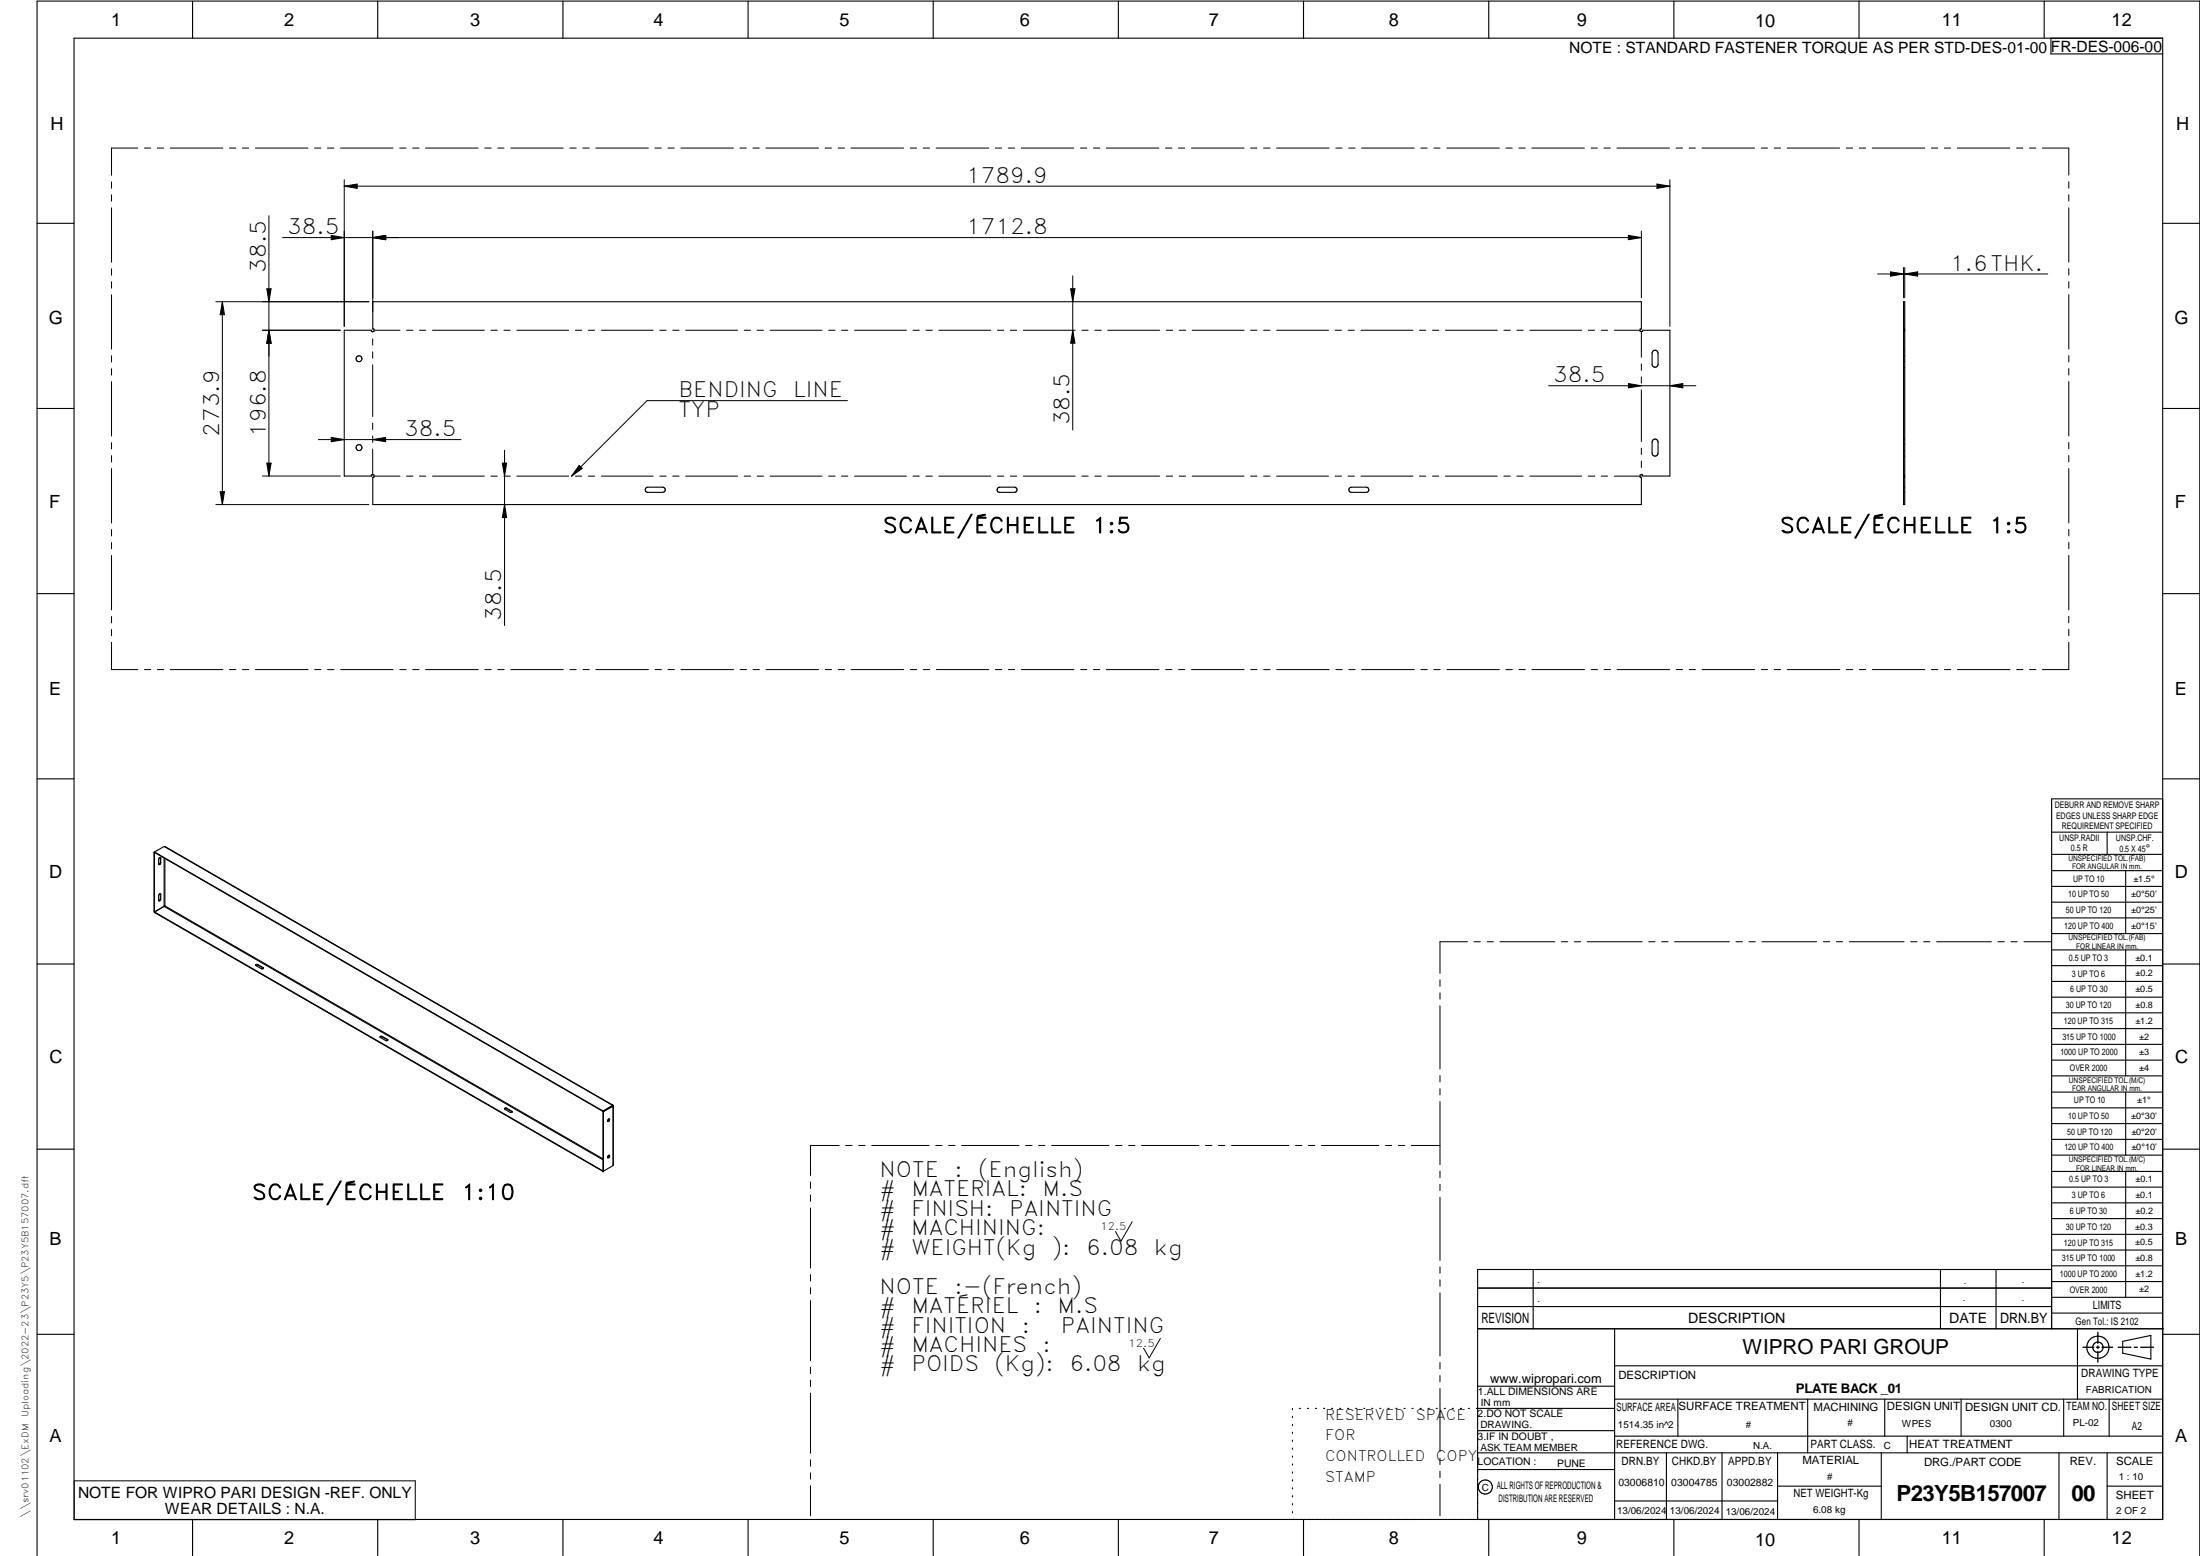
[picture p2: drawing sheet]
<svg xmlns="http://www.w3.org/2000/svg" width="594mm" height="420mm" viewBox="0 0 594 420" stroke-linecap="round" stroke-linejoin="round" font-family="sans-serif">
<g fill="none" stroke="#000" stroke-width=".3">
<path d="M20 10.3h564v400h-564zM52 .3v10M102 .3v10M152 .3v10M202 .3v10M252 .3v10M302 .3v10M352 .3v10M402 .3v10M452 .3v10M502 .3v10M552 .3v10"/>
<path d="M553.8 10.3v4.3h30.2M10 60.3h10M584 60.3h10M100.7 81.5h342.5v7.3h-.3v.7h.7v-.3h7.3v39.3h-7.3v-.3h-.7v.7h.3v7.3h-342.5v-7.3h.3v-.7h-.7v.3h-7.3v-39.3h7.3v.3h.7v-.7h-.3zM446.3 94.9a.81 .81 0 0 1 .9-.3 .81 .81 0 0 1 .5 .8v3a.8 .8 0 0 1-.8 .8 .8 .8 0 0 1-.8-.8zM514 89.2h.3M514 81.5h.3v54.7h-.3zM514 88.8h.3M10 110.3h10M446.3 118.9a.81 .81 0 0 1 .9-.3 .81 .81 0 0 1 .5 .8v3a.8 .8 0 0 1-.8 .8 .8 .8 0 0 1-.8-.8zM584 110.3h10M174.5 131.7l.4-.1h4a.7 .7 0 0 1 .7 .6 .7 .7 0 0 1-.7 .7h-4.2l-.5-.5z"/>
<path d="M269.5 131.7l.4-.1h4a.7 .7 0 0 1 .7 .6 .7 .7 0 0 1-.7 .7h-4.2l-.4-.5zM364.5 131.7l.4-.1h4a.7 .7 0 0 1 .7 .6 .7 .7 0 0 1-.7 .7h-4.2l-.4-.5zM514 128.5h.3M514 128.9h.3M10 160.3h10M584 160.3h10M10 210.3h10M584 215.7h-30v143.1M584 210.3h10M41.6 230.1l.1 16.2M41.6 230.1l.1 .1M41.7 230.1l121.1 69.9"/>
<path d="M41.7 230.1v16.3l121.1 69.9M41.7 230.2l121.1 69.9M41.7 230.1h-.1M41.7 230.2h.1M43.3 231.5v.2M43.3 231.7h.1M43.3 231.5l.1 .2M43.3 231.5l-.5 .6 .1 1.4 .5-.5M43.3 232.9l-.4 .5M43.3 231.7v1.2M43.3 232.9l.1 .1M43.4 231.7v1.3"/>
<path d="M44.3 231.7v13.1M44.4 228.6l-2.7 1.5M44.4 228.6l121.1 69.8M44.4 228.6l120.9 69.8M44.5 231.8v12.8M554 230.7h30M554 224.7h30M554 235.1h30M554 239.4h30M569 224.7v6M574 235.1v17M41.7 246.3l121.1 69.9"/>
<path d="M43.3 241.3v.2M43.3 241.3l.1 .2M43.3 241.3l-.4 .2-.1 .4 .1 1.3M43.3 241.5v1.2M43.3 242.7l.1 .1M43.3 241.5h.1M43.3 242.7l-.4 .5M43.4 242.8l-.2 .4h-.3M43.4 241.5v1.3M44.3 244.8h.1M44.3 244.8l-2.6 1.5M44.3 244.6h.2"/>
<path d="M44.4 244.8l118.4 68.4M44.5 244.6l-.1 .2M44.5 244.6l118.3 68.3M554 243.6h30M554 247.9h30M554 252.1h30M554 256.5h30M574 256.5v34M10 260.3h10M69 260.7l1.5 .9 .6-.1M69.6 260.5l1.4 .8M69.6 260.5h-.5l-.1 .2"/>
<path d="M69.6 260.5v.1M69.6 260.6l-.5 .1M69.6 260.6l1.4 .8M71 261.3l.1 .2M71 261.4l.1 .1M71 261.3v.1M103.2 280l1.4 .8M103.2 279.9v.1M103.2 280l-.6 .1M103.2 279.9l1.4 .8M103.2 279.9l-.3-.1-.3 .3M554 260.8h30"/>
<path d="M554 265h30M554 269.3h30M554 273.5h30M554 277.7h30M584 260.3h10M102.6 280.1l1.5 .9h.5v-.3M104.6 280.7v.1M104.6 280.8l.1 .1M136.2 299.4l1.5 1 .6-.2M136.8 299.4l1.4 .8M136.8 299.3v.1M136.8 299.4h-.6"/>
<path d="M136.8 299.3l1.4 .8M136.8 299.3l-.3-.1-.3 .2M162.8 300v16.3M165.3 298.4l.1 .1M165.4 298.6l-2.6 1.5M165.4 298.5v.1M165.4 298.6l.1 .1M165.4 298.4l.1 .2M165.4 298.4h-.1M165.4 298.5l-2.6 1.5M165.4 298.6h.1M165.5 298.6h-.1"/>
<path d="M165.5 298.6v16M165.5 298.7v16l-2.6 1.6M165.5 298.7l-2.6 1.5M165.6 298.7l-.1 .1M554 282h30M554 286.3h30M554 290.5h30M554 294.9h30M554 299.1h30M574 294.9v17M10 310.3h10M138.2 300.1v.1"/>
<path d="M138.2 300.1l.1 .1M138.2 300.2l.1 .1M162.8 300.1l.1 .1M162.8 316.2l.1 .1M162.8 316.2h.1M162.9 300.2v16.1M162.9 316.3h-.1M164.2 302.3l.2-.2a.37 .37 0 0 1 .2 .5 .37 .37 0 0 1-.5 .2zM164.2 312.1l.2-.2a.37 .37 0 0 1 .2 .5 .37 .37 0 0 1-.5 .2zM164.5 302.1l-.1 .5-.3 .2M164.5 311.9l-.1 .5-.3 .2M554 303.4h30"/>
<path d="M554 307.7h30M554 311.9h30M554 316.3h30M574 316.3v34M584 310.3h10M554 320.5h30M554 324.8h30M554 329.1h30M554 333.3h30M554 337.5h30M399 358.8h185.3M399 352.8h155"/>
<path d="M399 347.8h155M414 342.8v16M436 358.8v51.5M524 342.8v16M539 342.8v16M554 342.8h-155v67.5M554 341.8h30M554 346.1h30M554 350.3h30M554 354.6h30M561 358.8v19M10 360.3h10"/>
<path d="M399 374.3h37M436 368.8h148M436 377.8h148M453.1 377.8v10M488.1 377.8v14.5M508.9 377.8v10M529.6 377.8v10M557.3 377.8v10M569.5 377.8v10M573.2 362.2l7.6-1.6v6.4l-7.6-1.6zM584 360.3h10M349 380.3v.3"/>
<path d="M349 382.4v.4M349 384.6v.3M349 386.7v.4M349 388.9v.3M349 391v.4M349 393.2v.3M349 395.3v.3M349 397.4v.4M349 399.6v.3M350.9 380.3h.3M353 380.3h.3M355.2 380.3h.3"/>
<path d="M357.4 380.3h.3M359.6 380.3h.3M361.7 380.3h.3M363.9 380.3h.3M366.1 380.3h.3M368.3 380.3h.3M370.4 380.3h.3M372.6 380.3h.3M374.8 380.3h.3M376.9 380.3h.4M379.1 380.3h.3M381.3 380.3h.3"/>
<path d="M383.4 380.3h.4M385.6 380.3h.4M387.8 380.3h.3M390 380.3h.3M392.1 380.3h.4M394.3 380.3h.4M396.5 380.3h.3M399 396.8h37M399 392.3h185M399 386.3h37M436 387.8h148M436 380.3h-37.3"/>
<path d="M450 392.3v18M465 392.3v18M480 392.3v18M508 392.3v18M515 387.8v4.5M556 392.3v18M569 392.3v18M52 410.3v9.8M102 410.3v9.8M152 410.3v9.8M202 410.3v9.8M252 410.3v9.8"/>
<path d="M302 410.3v9.8M349 401.7v.4M349 403.9v.3M349 406v.4M349 408.2v.3M352 410.3v9.8M402 410.3v9.8M436 405.3h44M452 410.3v9.8M480 401.3h28M502 410.3v9.8M552 410.3v9.8"/>
<path d="M569 401.3h15M10 420.1v-419.8h584v419.8"/>
<circle cx="96.9" cy="96.9" r=".8"/>
<circle cx="96.9" cy="120.9" r=".8"/>
<circle cx="566.5" cy="363.8" r="1.4"/>
<circle cx="566.5" cy="363.8" r="3"/>
<circle cx="401.1" cy="401.5" r="1.91"/>
</g>
<g fill="none" stroke="#000" stroke-width=".27">
<path d="M37.2 40h-7.1v7.3M39 40h1.7M42.5 40h1.7M46 40h14.2M61.9 40h1.8M65.5 40h1.7M69 40h14.2M84.9 40h1.8M88.4 40h1.8M91.9 40h14.2M107.9 40h1.7M111.4 40h1.8"/>
<path d="M114.9 40h14.2M130.9 40h1.7M134.4 40h1.7M137.9 40h14.2M153.9 40h1.7M157.4 40h1.7M160.9 40h14.2M176.8 40h1.8M180.4 40h1.7M183.8 40h14.2M199.8 40h1.8M203.3 40h1.8"/>
<path d="M206.8 40h14.2M222.8 40h1.7M226.3 40h1.7M229.8 40h14.2M245.8 40h1.7M249.3 40h1.7M252.8 40h14.2M268.8 40h1.7M272.3 40h1.7M275.8 40h14.2M291.8 40h1.7M295.2 40h1.8"/>
<path d="M298.7 40h14.3M314.7 40h1.8M318.2 40h1.7M321.7 40h14.2M337.7 40h1.7M341.2 40h1.7M344.7 40h14.2M360.7 40h1.7M364.2 40h1.7M367.7 40h14.2M383.7 40h1.7M387.2 40h1.7"/>
<path d="M390.7 40h14.2M406.6 40h1.8M410.1 40h1.8M413.7 40h14.2M429.6 40h1.7M433.1 40h1.8M436.6 40h14.2M452.6 40h1.7M456.1 40h1.7M459.6 40h14.2M475.6 40h1.7M479.1 40h1.7"/>
<path d="M482.6 40h14.2M498.6 40h1.7M502.1 40h1.7M505.6 40h14.2M521.5 40h1.8M525 40h1.8M528.5 40h14.2M544.5 40h1.7M548 40h1.8M551.5 40h7.1v7.3M30.1 49.1v1.7M30.1 52.6v1.7"/>
<path d="M30.1 56.1v14.7M72.6 58.3v70.2M93 48.5v39.6M93 50.3l3.4-.6v1.2zM93 50.3h357.9M447.4 49.7l3.5 .6-3.5 .6zM450.9 48.5v39.6M558.6 49.1v1.7M558.6 52.6v1.7M558.6 56.1v14.7M30.1 72.6v1.7M30.1 76.1v1.7"/>
<path d="M30.1 79.6v14.7M72 78h1.2l-.6 3.5zM76.3 64.2h366.9M89.4 63.6l3.6 .6-3.6 .5zM100.7 64.2l3.5-.6v1.1zM100.7 62.4v21.7M289.1 78h1.2l-.6 3.5zM289.7 74.5v41.6M439.7 63.6l3.5 .6-3.5 .5zM443.2 62.4v18M507 74h46M510.5 73.4l3.5 .6-3.5 .6z"/>
<path d="M514 72.2v8.2M514.3 74l3.5-.6v1.2zM514.3 72.2v8.2M558.6 72.6v1.7M558.6 76.1v1.7M558.6 79.6v14.7M30.1 96.1v1.7M30.1 99.5v1.8M58.3 81.5h41.3M60 81.5v54.7M60 81.5l.6 3.5h-1.1zM70.9 89.2h21"/>
<path d="M72.6 89.2l.6 3.5h-1.2zM100.6 89.5v.2M100.6 91.5v1.7M100.6 95v1.7M100.6 98.5v14M101 89.2h7M109.8 89.2h1.7M113.3 89.2h1.7M116.8 89.2h14M132.6 89.2h1.7M136.1 89.2h1.7M139.6 89.2h14"/>
<path d="M155.4 89.2h1.7M158.8 89.2h1.8M162.4 89.2h14M178.2 89.2h1.7M181.6 89.2h1.8M185.2 89.2h14M200.9 89.2h1.8M204.4 89.2h1.8M208 89.2h14M223.7 89.2h1.8M227.2 89.2h1.8M230.8 89.2h14"/>
<path d="M246.5 89.2h1.8M250 89.2h1.8M253.5 89.2h14.1M269.3 89.2h1.8M272.8 89.2h1.8M276.3 89.2h14.1M289.7 89.2l.6 3.5h-1.2zM292.1 89.2h1.7M295.6 89.2h1.8M299.1 89.2h14.1M314.9 89.2h1.7M318.4 89.2h1.8"/>
<path d="M321.9 89.2h14.1M337.7 89.2h1.7M341.2 89.2h1.7M344.7 89.2h14M360.5 89.2h1.7M364 89.2h1.7M367.5 89.2h14M383.3 89.2h1.7M386.8 89.2h1.7M390.3 89.2h14M406.1 89.2h1.7M409.6 89.2h1.7"/>
<path d="M413.1 89.2h14M428.9 89.2h1.7M432.4 89.2h1.7M435.9 89.2h7M443.2 89.5v7M443.2 98.3v1.7M514 89.5h.1M514 97.7h.1M514 99.2h.1M514 96.1h.1M514 94.6h.1M514.2 89.5h.1"/>
<path d="M514.2 97.7h.1M514.2 99.2h.1M514.3 96.1h.1M514.3 94.6h.1M558.6 96v1.7M558.6 99.5v1.8M30.1 103v14.8M30.1 119.5v1.7M86 118.7h38.5M89.4 118.1l3.6 .6-3.6 .6zM100.6 114.2v1.8M100.6 117.8v1.7"/>
<path d="M100.6 118.7l3.5-.6v1.2zM228.8 108.2h-54.1l-20.4 20.4M418.2 104.2h39.7M439.7 103.6l3.5 .6-3.5 .5zM443.2 101.7v1.8M443.2 105.3v13.9M450.9 104.2l3.5-.6v1.1zM514 118.6h.1M514.3 118.6h.1M558.6 103v14.7M558.6 119.5v1.7M30.1 123v1.8"/>
<path d="M30.1 126.5v14.7M58.3 136.2h41.3M59.5 132.8h1.1l-.6 3.4zM70.9 128.5h21M72 125.1h1.2l-.6 3.4zM100.6 121.2v7M101 128.6h7M109.8 128.6h1.7M113.3 128.6h1.7M116.8 128.6h14M132.6 128.6h1.7M135.7 125.1h1.1l-.6 3.5z"/>
<path d="M136.1 128.6h1.7M136.2 121.6v47.3M136.2 136.2l.6 3.6h-1.1zM139.6 128.6h14M155.4 128.6h1.7M156.4 125.7l.8 .8-2.9 2.1zM158.8 128.6h1.8M162.4 128.6h14M178.2 128.6h1.7M181.6 128.6h1.8M185.2 128.6h14M200.9 128.6h1.8"/>
<path d="M204.4 128.6h1.8M208 128.6h14M223.7 128.6h1.8M227.2 128.6h1.8M230.8 128.6h14M246.5 128.6h1.8M250 128.6h1.8M253.5 128.6h14.1M269.3 128.6h1.8M272.8 128.6h1.8M276.3 128.6h14.1M292.1 128.6h1.8"/>
<path d="M295.6 128.6h1.8M299.1 128.6h14.1M314.9 128.6h1.7M318.4 128.6h1.8M321.9 128.6h14.1M337.7 128.6h1.7M341.2 128.6h1.7M344.7 128.6h14M360.5 128.6h1.7M364 128.6h1.7M367.5 128.6h14M383.3 128.6h1.7"/>
<path d="M386.8 128.6h1.7M390.3 128.6h14M406.1 128.6h1.7M409.6 128.6h1.7M413.1 128.6h14M428.9 128.6h1.7M432.4 128.6h1.7M435.9 128.6h7M443.2 121v1.7M443.2 124.5v1.7M443.2 128v.2M514 128.2h.1"/>
<path d="M514 121.7h.1M514 123.2h.1M514 131.6h.1M514 132.9h.1M514 120.1h.1M514.2 128.2h.1M514.2 121.7h.1M514.2 123.2h.1M514.3 131.6h.1M514.3 132.9h.1M514.3 120.1h.1M558.6 123v1.7"/>
<path d="M558.6 126.5v14.7M30.1 143v1.7M30.1 146.5v1.7M30.1 150v14.7M558.6 143v1.7M558.6 146.5v1.7M558.6 150v14.7M30.1 173.5v7.3h7.1M30.1 166.5v1.7M30.1 170v1.7M558.6 166.4v1.8M558.6 169.9v1.8"/>
<path d="M558.6 173.4v7.4h-7.1M39 180.8h1.7M42.5 180.8h1.7M46 180.8h14.2M62 180.8h1.7M65.5 180.8h1.7M69 180.8h14.2M85 180.8h1.7M88.4 180.8h1.8M92 180.8h14.2M107.9 180.8h1.8M111.4 180.8h1.8"/>
<path d="M114.9 180.8h14.2M130.9 180.8h1.7M134.4 180.8h1.7M137.9 180.8h14.2M153.9 180.8h1.7M157.4 180.8h1.7M160.9 180.8h14.2M176.9 180.8h1.7M180.4 180.8h1.7M183.9 180.8h14.2M199.8 180.8h1.8M203.3 180.8h1.8"/>
<path d="M206.9 180.8h14.2M222.8 180.8h1.8M226.3 180.8h1.8M229.8 180.8h14.2M245.8 180.8h1.7M249.3 180.8h1.7M252.8 180.8h14.2M268.8 180.8h1.7M272.3 180.8h1.7M275.8 180.8h14.2M291.8 180.8h1.7M295.3 180.8h1.7"/>
<path d="M298.8 180.8h14.2M314.7 180.8h1.8M318.3 180.8h1.7M321.7 180.8h14.3M337.7 180.8h1.8M341.2 180.8h1.8M344.7 180.8h14.2M360.7 180.8h1.7M364.2 180.8h1.7M367.7 180.8h14.2M383.7 180.8h1.7M387.2 180.8h1.7"/>
<path d="M390.7 180.8h14.2M406.7 180.8h1.7M410.2 180.8h1.7M413.7 180.8h14.2M429.7 180.8h1.7M433.1 180.8h1.8M436.6 180.8h14.2M452.6 180.8h1.8M456.1 180.8h1.7M459.6 180.8h14.2M475.6 180.8h1.7M479.1 180.8h1.7"/>
<path d="M482.6 180.8h14.2M498.6 180.8h1.7M502.1 180.8h1.7M505.6 180.8h14.2M521.6 180.8h1.7M525.1 180.8h1.7M528.6 180.8h14.2M544.5 180.8h1.8M548 180.8h1.8M396.3 254.3h-7.5v8.5M398 254.3h1.8M401.5 254.3h1.8"/>
<path d="M405 254.3h14.9M421.6 254.3h1.7M425.1 254.3h1.7M428.6 254.3h14.8M445.2 254.3h1.7M448.7 254.3h1.7M452.2 254.3h14.8M468.8 254.3h1.7M472.3 254.3h1.7M475.8 254.3h14.8M492.4 254.3h1.7M495.9 254.3h1.7"/>
<path d="M499.4 254.3h14.8M515.9 254.3h1.8M519.4 254.3h1.8M522.9 254.3h14.9M539.5 254.3h1.7M543 254.3h1.7M546.5 254.3h7.4M388.8 264.6v1.7M388.8 268.1v1.7M388.8 271.6v17M388.8 290.4v1.8M388.8 293.9v1.8"/>
<path d="M388.8 297.4v17.1M218.9 319.2v1.7M226.6 309.3h-7.7v8.1M228.4 309.3h1.7M231.9 309.3h1.7M235.4 309.3h15.5M252.7 309.3h1.7M256.2 309.3h1.7M259.7 309.3h15.5M277 309.3h1.7M280.5 309.3h1.7M284 309.3h15.5"/>
<path d="M301.2 309.3h1.8M304.8 309.3h1.7M308.2 309.3h15.6M325.5 309.3h1.8M329 309.3h1.8M332.5 309.3h15.6M349.8 309.3h1.8M353.3 309.3h1.7M356.8 309.3h15.5M374.1 309.3h1.7M377.6 309.3h1.7M381.1 309.3h7.7"/>
<path d="M388.8 316.3v1.7M388.8 319.8v1.7M218.9 322.7v1.7M218.9 326.2v16.2M305.7 329.9l-3 5.3-1.5-2.7M388.8 323.3v17M218.9 344.2v1.7M218.9 347.7v1.7M218.9 351.2v16.2M388.8 342.1v1.7M388.8 345.6v1.7M388.8 349.1v17.1"/>
<path d="M218.9 369.2v1.7M218.9 372.7v1.7M218.9 376.2v16.2M313.3 361.4l-3 5.3-1.5-2.7M388.8 367.9v1.8M388.8 371.4v1.7M388.8 374.9v17.1M20 399.9h92.1v10.5h-92.1zM218.9 394.2v1.7M218.9 397.7v1.7M388.8 393.8v1.7M388.8 397.3v1.7"/>
<path d="M218.9 401.2v8.1M388.8 400.8v8.5"/>
</g>
<path d="M566.5 359.8v2.9M562.5 363.8h2.9M566.1 363.8h.8M566.5 363.5v.7M566.5 364.9v2.9M567.6 363.8h2.9M572 363.8h3.4M576.3 363.8h.9M578.1 363.8h3.4" fill="none" stroke="#000" stroke-width=".36"/>
<g fill="#000">
<path d="M93 50.3l3.4-.6v1.2zM447.4 49.7l3.5 .6-3.5 .6zM72 78h1.2l-.6 3.5zM89.4 63.6l3.6 .6-3.6 .5zM100.7 64.2l3.5-.6v1.1zM289.1 78h1.2l-.6 3.5zM439.7 63.6l3.5 .6-3.5 .5zM510.5 73.4l3.5 .6-3.5 .6zM514.3 74l3.5-.6v1.2zM60 81.5l.6 3.5h-1.1zM72.6 89.2l.6 3.5h-1.2zM289.7 89.2l.6 3.5h-1.2z"/>
<path d="M89.4 118.1l3.6 .6-3.6 .6zM100.6 118.7l3.5-.6v1.2zM439.7 103.6l3.5 .6-3.5 .5zM450.9 104.2l3.5-.6v1.1zM59.5 132.8h1.1l-.6 3.4zM72 125.1h1.2l-.6 3.4zM135.7 125.1h1.1l-.6 3.5zM136.2 136.2l.6 3.6h-1.1zM156.4 125.7l.8 .8-2.9 2.1z"/>
</g>
<g font-size="6">
<text x="512.1" y="405.2">P23Y5B157007</text>
<text x="559.4" y="405.2">00</text>
</g>
<g font-size="5.7">
<text x="260.9" y="49.4">1789.9</text>
<text x="77.5" y="63.3">38.5</text>
<text x="260.9" y="63.3">1712.8</text>
<text x="71.7" y="73.6" transform="rotate(-90 71.7 73.6)">38.5</text>
<text x="526.6" y="73.1">1.6THK.</text>
<text x="183.3" y="107.3">BENDING</text>
<text x="214.2" y="107.3">LINE</text>
<text x="419.4" y="103.3">38.5</text>
<text x="183.3" y="112.5">TYP</text>
<text x="59.2" y="117.9" transform="rotate(-90 59.2 117.9)">273.9</text>
<text x="71.7" y="117.9" transform="rotate(-90 71.7 117.9)">196.8</text>
<text x="109.1" y="117.8">38.5</text>
<text x="288.8" y="114.9" transform="rotate(-90 288.8 114.9)">38.5</text>
<text x="238.4" y="143.9">SCALE/ÉCHELLE</text>
<text x="295" y="143.9">1:5</text>
<text x="480.6" y="143.9">SCALE/ÉCHELLE</text>
<text x="537.2" y="143.9">1:5</text>
<text x="135.4" y="167.7" transform="rotate(-90 135.4 167.7)">38.5</text>
<text x="237.5" y="317.8">NOTE</text>
<text x="257.7" y="317.8">:</text>
<text x="264.2" y="317.8">(English)</text>
<text x="68" y="324">SCALE/ÉCHELLE</text>
<text x="124.6" y="324">1:10</text>
<text x="237.5" y="323.1">#</text>
<text x="246.1" y="323.1">MATERIAL:</text>
<text x="281.5" y="323.1">M.S</text>
<text x="237.5" y="328.3">#</text>
<text x="246.1" y="328.3">FINISH:</text>
<text x="272.5" y="328.3">PAINTING</text>
<text x="237.5" y="333.6">#</text>
<text x="246.1" y="333.6">MACHINING:</text>
<text x="237.5" y="338.8">#</text>
<text x="246.1" y="338.8">WEIGHT(Kg</text>
<text x="284" y="338.8">):</text>
<text x="293.3" y="338.8">6.08</text>
<text x="311.6" y="338.8">kg</text>
<text x="237.5" y="349.3">NOTE</text>
<text x="257.7" y="349.3">:-(French)</text>
<text x="237.5" y="354.6">#</text>
<text x="237.5" y="359.8">#</text>
<text x="246.1" y="354.6">MATÉRIEL</text>
<text x="246.1" y="359.8">FINITION</text>
<text x="275.9" y="359.8">:</text>
<text x="279.2" y="354.6">:</text>
<text x="285.6" y="354.6">M.S</text>
<text x="286.5" y="359.8">PAINTING</text>
<text x="237.5" y="365.1">#</text>
<text x="246.1" y="365.1">MACHINES</text>
<text x="281.6" y="365.1">:</text>
<text x="237.5" y="370.3">#</text>
<text x="246.1" y="370.3">POIDS</text>
<text x="268.6" y="370.3">(Kg):</text>
<text x="288.8" y="370.3">6.08</text>
<text x="307.1" y="370.3">kg</text>
</g>
<text font-size="5.6" x="470.5" y="365.5">WIPRO PARI GROUP</text>
<g font-size="4.9">
<text x="30" y="7">1</text>
<text x="76.7" y="7">2</text>
<text x="127" y="7">3</text>
<text x="176.5" y="7">4</text>
<text x="226.7" y="7">5</text>
<text x="275.4" y="7">6</text>
<text x="326.4" y="7">7</text>
<text x="375" y="7">8</text>
<text x="425.8" y="7">9</text>
<text x="473.9" y="7.4">10</text>
<text x="524.3" y="7">11</text>
<text x="570.2" y="7">12</text>
<text x="13.6" y="35.2">H</text>
<text x="587.6" y="35.2">H</text>
<text x="13.2" y="87.5">G</text>
<text x="587.2" y="87.5">G</text>
<text x="13.3" y="137.1">F</text>
<text x="587.3" y="137.1">F</text>
<text x="13.3" y="187.6">E</text>
<text x="587.3" y="187.6">E</text>
<text x="13.3" y="237">D</text>
<text x="587.3" y="237">D</text>
<text x="13.4" y="287.1">C</text>
<text x="587.4" y="287.1">C</text>
<text x="13.4" y="336.3">B</text>
<text x="587.4" y="336.3">B</text>
<text x="13.4" y="389.3">A</text>
<text x="587.4" y="389.3">A</text>
<text x="30" y="417">1</text>
<text x="76.7" y="417">2</text>
<text x="127" y="417">3</text>
<text x="176.5" y="417">4</text>
<text x="226.7" y="417">5</text>
<text x="275.4" y="417">6</text>
<text x="326.4" y="417">7</text>
<text x="375" y="417">8</text>
<text x="425.8" y="417">9</text>
<text x="473.9" y="417.4">10</text>
<text x="524.3" y="417">11</text>
<text x="570.2" y="417">12</text>
</g>
<g font-size="4.2">
<text x="423.7" y="14.3">NOTE : STANDARD FASTENER TORQUE AS PER STD-DES-01-00</text>
<text x="553.8" y="14">FR-DES-006-00</text>
<text x="21.1" y="404.4">NOTE FOR WIPRO PARI DESIGN -REF. ONLY</text>
<text x="44.5" y="408.9">WEAR DETAILS : N.A.</text>
</g>
<g font-size="3.9">
<text x="357.8" y="383.4">RESERVED</text>
<text x="382.3" y="383.4">SPACE</text>
<text x="357.8" y="388.9">FOR</text>
<text x="357.8" y="394.5">CONTROLLED</text>
<text x="387.8" y="394.5">COPY</text>
<text x="357.8" y="400.1">STAMP</text>
</g>
<g font-size="3.8">
<text x="400.1" y="357.1">REVISION</text>
<text x="455.9" y="357.1">DESCRIPTION</text>
<text x="526.4" y="357.1">DATE</text>
<text x="540.1" y="357.1">DRN.BY</text>
</g>
<text font-size="3.6" x="485" y="376.2">PLATE BACK _01</text>
<text font-size="3.5" x="402.4" y="373.3">www.wipropari.com</text>
<g font-size="3.1">
<text x="565.2" y="353.5">LIMITS</text>
<text x="562" y="371.7">DRAWING TYPE</text>
<text x="437" y="372.3">DESCRIPTION</text>
<text x="436.5" y="380.9">SURFACE AREA</text>
<text x="453.3" y="380.9">SURFACE TREATMENT</text>
<text x="489.7" y="380.9">MACHINING</text>
<text x="509.5" y="380.9">DESIGN UNIT</text>
<text x="530.6" y="380.9">DESIGN UNIT CD.</text>
<text x="558" y="380.7">TEAM NO.</text>
<text x="570.3" y="380.7">SHEET SIZE</text>
<text x="575.6" y="386.1">A2</text>
<text x="436.4" y="391.1">REFERENCE DWG.</text>
<text x="437.9" y="395.5">DRN.BY</text>
<text x="451.5" y="395.5">CHKD.BY</text>
<text x="466.6" y="395.5">APPD.BY</text>
<text x="486.7" y="395.4">MATERIAL</text>
<text x="488.9" y="391">PART CLASS.</text>
<text x="515.6" y="391">HEAT TREATMENT</text>
<text x="519.6" y="395.9">DRG./PART CODE</text>
<text x="558.9" y="395.6">REV.</text>
<text x="571.4" y="395.6">SCALE</text>
<text x="484.3" y="404.3">NET WEIGHT-Kg</text>
<text x="571.4" y="404.7">SHEET</text>
</g>
<text font-size="3" x="579.5" y="230.1">°</text>
<g font-size="2.8">
<text x="297.2" y="332.1">12.5</text>
<text x="560.5" y="357.7">Gen Tol.: IS 2102</text>
<text x="304.8" y="363.6">12.5</text>
<text x="399.1" y="376.7">1.ALL DIMENSIONS ARE</text>
<text x="399" y="382.7">2.DO NOT SCALE</text>
<text x="399" y="388.7">3.IF IN DOUBT ,</text>
<text x="399" y="395.5">LOCATION :</text>
<text x="420.5" y="396">PUNE</text>
<text x="437" y="401.3">03006810</text>
<text x="451.3" y="401.2">03004785</text>
<text x="466.3" y="401.3">03002882</text>
<text x="404.2" y="402">ALL RIGHTS OF REPRODUCTION &amp;</text>
<text x="404.7" y="405.4">DISTRIBUTION ARE RESERVED</text>
</g>
<g font-size="2.7">
<text x="563.2" y="376.2">FABRICATION</text>
<text x="399.9" y="379.7">IN mm</text>
<text x="399.8" y="385.7">DRAWING.</text>
<text x="436.9" y="385.5">1514.35 in^2</text>
<text x="471.4" y="385.6">#</text>
<text x="498.9" y="385.1">#</text>
<text x="513.6" y="385.3">WPES</text>
<text x="537.3" y="385.2">0300</text>
<text x="559.7" y="385.2">PL-02</text>
<text x="399.8" y="391.8">ASK TEAM MEMBER</text>
<text x="473.4" y="391.2">N.A.</text>
<text x="508.7" y="391.2">C</text>
<text x="493.4" y="399.6">#</text>
<text x="572.1" y="399.8">1 : 10</text>
<text x="400.1" y="402.5">C</text>
<text x="436.7" y="408.7">13/06/2024</text>
<text x="450.9" y="408.8">13/06/2024</text>
<text x="466" y="409">13/06/2024</text>
<text x="489.6" y="408.5">6.08 kg</text>
<text x="571.5" y="408.7">2 OF 2</text>
</g>
<g font-size="2.5">
<text x="559.2" y="229.9">0.5 R</text>
<text x="572.3" y="230.1">0.5 X 45</text>
<text x="559.4" y="323.5">3 UP TO 6</text>
<text x="558.9" y="327.8">6 UP TO 30</text>
<text x="557.8" y="332">30 UP TO 120</text>
<text x="415.2" y="346.4">.</text>
<text x="530.3" y="346.6">.</text>
<text x="545.9" y="346.4">.</text>
<text x="415.2" y="351.5">.</text>
<text x="530.1" y="351.3">.</text>
<text x="545.9" y="351.4">.</text>
</g>
<g font-size="2.4">
<text x="554.9" y="218.3">DEBURR AND REMOVE SHARP</text>
<text x="555.2" y="221.1">EDGES UNLESS SHARP EDGE</text>
<text x="556.1" y="227.2">UNSP.RADII</text>
<text x="556.8" y="223.8">REQUIREMENT SPECIFIED</text>
<text x="571.4" y="227">UNSP.CHF.</text>
<text x="559.8" y="238">UP TO 10</text>
<text x="576.1" y="238.1">±1.5°</text>
<text x="558.5" y="242.3">10 UP TO 50</text>
<text x="575.5" y="242.3">±0°50'</text>
<text x="557.4" y="250.8">120 UP TO 400</text>
<text x="557.9" y="246.5">50 UP TO 120</text>
<text x="575.5" y="250.8">±0°15'</text>
<text x="575.5" y="246.6">±0°25'</text>
<text x="558.7" y="259.4">0.5 UP TO 3</text>
<text x="559.5" y="263.7">3 UP TO 6</text>
<text x="576.6" y="259.4">±0.1</text>
<text x="576.6" y="263.7">±0.2</text>
<text x="559" y="268">6 UP TO 30</text>
<text x="576.6" y="268">±0.5</text>
<text x="557.9" y="272.2">30 UP TO 120</text>
<text x="576.6" y="272.2">±0.8</text>
<text x="556.9" y="280.7">315 UP TO 1000</text>
<text x="557.3" y="276.5">120 UP TO 315</text>
<text x="576.6" y="276.5">±1.2</text>
<text x="577.7" y="280.7">±2</text>
<text x="556.4" y="284.9">1000 UP TO 2000</text>
<text x="577.6" y="285">±3</text>
<text x="558.9" y="289.2">OVER 2000</text>
<text x="577.7" y="289.3">±4</text>
<text x="560" y="297.9">UP TO 10</text>
<text x="577.1" y="297.9">±1°</text>
<text x="558.5" y="302.1">10 UP TO 50</text>
<text x="575.5" y="302.2">±0°30'</text>
<text x="557.5" y="310.6">120 UP TO 400</text>
<text x="558.2" y="306.4">50 UP TO 120</text>
<text x="575.5" y="310.6">±0°10'</text>
<text x="575.5" y="306.4">±0°20'</text>
<text x="558.8" y="319.2">0.5 UP TO 3</text>
<text x="576.6" y="323.5">±0.1</text>
<text x="576.6" y="319.3">±0.1</text>
<text x="576.7" y="327.8">±0.2</text>
<text x="576.6" y="332">±0.3</text>
<text x="556.8" y="340.6">315 UP TO 1000</text>
<text x="557.3" y="336.3">120 UP TO 315</text>
<text x="576.6" y="336.3">±0.5</text>
<text x="576.6" y="340.6">±0.8</text>
<text x="556.2" y="344.8">1000 UP TO 2000</text>
<text x="576.6" y="344.8">±1.2</text>
<text x="558.9" y="349">OVER 2000</text>
<text x="577.7" y="349">±2</text>
<text x="7.7" y="382.7" transform="rotate(-90 7.7 382.7)">Uploading\2022-23\P23Y5\P23Y5B157007.dft</text>
<text x="7.7" y="409.9" transform="rotate(-90 7.7 409.9)">\\srv01102\ExDM</text>
</g>
<g font-size="2.1">
<text x="558.6" y="232.4">UNSPECIFIED TOL.(FAB)</text>
<text x="559.5" y="234.8">FOR ANGULAR IN mm.</text>
<text x="558.6" y="254">UNSPECIFIED TOL.(FAB)</text>
<text x="560.7" y="256.3">FOR LINEAR IN mm.</text>
<text x="558.7" y="292.4">UNSPECIFIED TOL.(M/C)</text>
<text x="559.6" y="294.7">FOR ANGULAR IN mm.</text>
<text x="558.7" y="313.8">UNSPECIFIED TOL.(M/C)</text>
<text x="560.6" y="316.2">FOR LINEAR IN mm.</text>
</g>
</svg>
